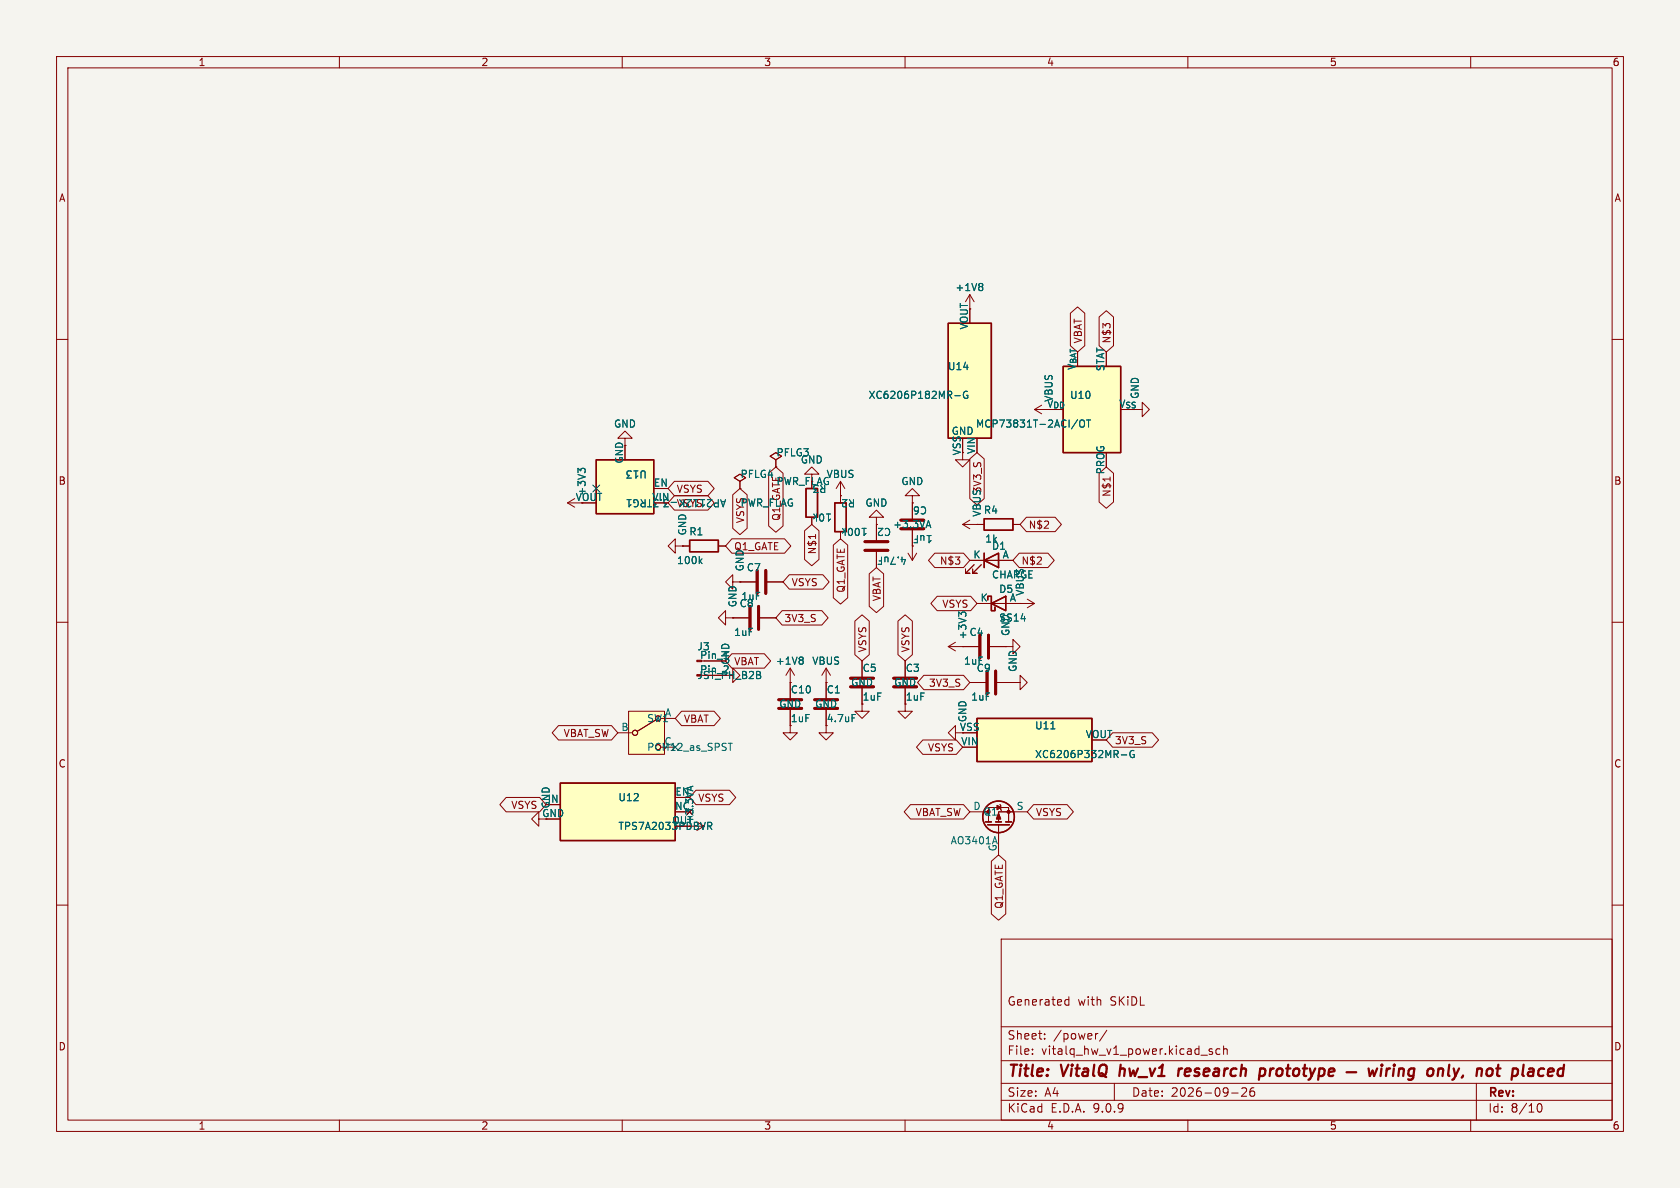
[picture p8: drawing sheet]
<svg xmlns="http://www.w3.org/2000/svg" width="297mm" height="210mm" viewBox="0 0 297 210" stroke-linecap="round" stroke-linejoin="round" font-family="sans-serif">
<path d="M0 0h297v210h-297z" fill="#f5f4ef" stroke="#f5f4ef" stroke-width=".18"/>
<g fill="none" stroke="#840000" stroke-width=".18">
<path d="M10 10h277v190h-277zM12 12h273v186h-273zM60 10v2M110 10v2M160 10v2M210 10v2M260 10v2M10 60h2M285 60h2M10 110h2M160 116.8v2.8M285 110h2"/>
<path d="M160 121.7v2.8M171.4 143.5h2.6M174.8 145.3v-2.6h3.5v2.6M176.3 142.4l.6 .3-.6 .4zM176.5 145.8v5.3M176.8 142.2l.1 .2v.7l.1 .2M181.6 143.5h-5.1v1.8M10 160h2M177 166h108v32h-108zM188.4 177.6h.6M188.4 176.8h.6M189 176.2v1.5"/>
<path d="M285 160h2M60 198v2M110 198v2M160 198v2M177 194.5h108M177 191.5h108M177 187.5h108M177 181.5h108M182.5 186.3v.1M182.5 185.5v.1M184.7 183.6v.1M184.7 182.8v.1"/>
<path d="M194.1 182.7l-.3 .1M195.7 182.1l-1.3 2M197 191.5v3M210 198v2M214.3 185.5l-.3-.1-.3 .2 .1 .2 .5 .2v.3h-.6M215.7 185.5l-.5-.1-.2 .3v.4l.1 .2h.6M216.3 185.5l.2-.1 .4 .1 .1 .9M216.3 184.9v1.5M217.7 193.2h1.2M219.5 192.4l.6-.1 .2 .1 .1 .3-.9 1.1h.9M221.7 192.3a.59 .59 0 0 0-.7 .6v.6l.1 .2 .4 .1 .2-.1 .1-.5-.1-.3h-.5l-.2 .3M260 198v2"/>
<path d="M261 191.5v6.5M271.7 195.7l.2-.5 .2-.1a.81 .81 0 0 1 .6 .6 .81 .81 0 0 1-.3 .8h-.4l-.3-.5"/>
</g>
<g fill="none" stroke="#840000" stroke-width=".4">
<path d="M198.1 188.2l-.2 2M208.4 188.9l-.1 1.3M209 188.9l-.4 .1-.2 .3M222.8 189l.2-.1 .6 .1 .1 .3-.1 .5a.66 .66 0 0 1-1 .3M222.8 188.9l-.2 2M238.1 189.5h1.7M241.9 188.9l.3 1.3 .5-.9 .2 .9 .6-1.3M244.2 188.9l-.1 1.3M244.3 188.2v.2M244.3 188.2l-.1 .1 .1 .1M244.3 188.2l.1 .1-.1 .1M245.2 188.9l-.2 1.3"/>
<path d="M245.8 188.9l-.4 .1-.3 .3M246.4 188.9l-.1 1.3M246.5 188.2v.2M246.5 188.2l-.1 .1 .1 .1M246.5 188.2l.1 .1-.1 .1M247.3 189.1a.49 .49 0 0 1 .9 .1l-.1 1M247.4 188.9l-.2 1.3M250 189a.66 .66 0 0 0-1 .3v.5l.1 .3 .2 .1 .6-.1M250 188.9l-.2 1.6a.6 .6 0 0 1-.9 .3M252.5 189.1a.52 .52 0 0 1 .5-.2 .52 .52 0 0 1 .4 .4l-.1 .5a.55 .55 0 0 1-.5 .4 .55 .55 0 0 1-.5-.4zM254.3 189.1a.49 .49 0 0 1 .8 .1l-.1 1M254.3 188.9l-.1 1.3"/>
<path d="M256.2 188.2l-.2 1.7 .3 .3M264.5 188.9h.8M264.9 188.2l-.2 1.7v.2l.4 .1M272.1 190.1l.2 .1 .5-.1M272.2 189l.2-.1 .6 .1"/>
</g>
<path d="M158 119.9h4.1M158 121.4h4.1" fill="none" stroke="#840000" stroke-width=".51"/>
<g fill="none" stroke="#840000" stroke-width=".25">
<path d="M174.2 145.3h1.1M174.6 145.8h3.8M176 145.3h1M177.8 145.3h1"/>
<circle cx="176.5" cy="144.4" r="2.79"/>
</g>
<g fill="#840000" stroke="#840000" stroke-width=".18">
<path d="M176.5 143.8l.4 1h-.8z"/>
<circle cx="178.3" cy="143.5" r=".25"/>
</g>
<path d="M175.9 147.9l.4 1.3" fill="none" stroke="#006464" stroke-width=".18"/>
<path d="M172.7 127h20.3v7.6h-20.3z" fill="#ffffc2"/>
<path d="M172.7 127h20.3v7.6h-20.3z" fill="none" stroke="#840000" stroke-width=".25"/>
<path d="M155.2 99.8h.6M163.8 92.9h.6M164.1 92l.5 1.3M185.8 128.8h.7M198.2 133.4h1M200.5 132.7a.59 .59 0 0 0-.8 .6 .59 .59 0 0 0 .8 .6v-.5h-.2" fill="none" stroke="#006464" stroke-width=".18"/>
<path d="M152.9 97.3h4.1M152.9 95.8h4.1M159.3 93.5h4M159.3 91.9h4" fill="none" stroke="#840000" stroke-width=".51"/>
<g fill="none" stroke="#840000" stroke-width=".18">
<path d="M154.9 91.4h1.3l-1.3-1.2-1.2 1.2h1.2v4.1M154.9 97.5v2.8M160.5 97.8l.8 1.3M161.3 96.5h.1M161.3 88.9v2.8M161.3 93.7v5.4M162.1 97.8l-.8 1.3M180.3 106.7h.1M180.3 106.7h2.6M181.6 105.9l1.3 .8M182.9 106.7l-1.3 .7M152.4 124.5v1.2h1.3l-1.3 1.3-1.3-1.3h1.3"/>
<path d="M160 124.5v1.2h1.3l-1.3 1.3-1.3-1.3h1.3"/>
</g>
<path d="M99.1 138.4h20.3v10.2h-20.3z" fill="#ffffc2"/>
<path d="M99.1 138.4h20.3v10.2h-20.3z" fill="none" stroke="#840000" stroke-width=".25"/>
<g fill="none" stroke="#840000" stroke-width=".18">
<path d="M170.2 92.7l1.2 .8M170.2 92.7h2.5M171.4 91.9l-1.2 .8M172.7 92.7h.1M130.8 102.9h2.8M135.6 102.9h2.8M139.7 118.1v5.3M139.7 118.1l-.8 1.3M139.7 118.1l.8 1.3M146 118.1v5.3M146 118.1l-.7 1.3M146 118.1l.8 1.3"/>
<path d="M170.2 114.3h2.8M175 114.3h2.8M139.7 120.7h.1M139.7 125.5v4h1.3l-1.3 1.3-1.3-1.3h1.3M146 125.5v4h1.3l-1.3 1.3-1.2-1.3h1.2M146 120.7h.1M168.9 129.5v-1.2l-1.3 1.2 1.3 1.3v-1.3h1.3M171.4 120.7h2.8M176.3 120.7h2.8M179.1 120.7h1.2v-1.3l1.3 1.3-1.3 1.2v-1.2M179.1 120.7h.1M96.5 142.2h2.6"/>
</g>
<path d="M141.8 116.1l.2 .3-.2 .3 .2 .2v.3l-.2 .2M150.6 126.3h.6M125.1 145.4h.5l.2 .2-.1 .4h-.6M125.4 146l.4 .6" fill="none" stroke="#006464" stroke-width=".18"/>
<path d="M133.9 100.8v4.1M135.4 100.8v4.1M173.2 112.3v4M174.5 118.6v4.1M174.8 112.3v4M176 118.6v4.1M137.7 123.7h4M137.7 125.2h4M144 123.7h4.1M144 125.2h4.1" fill="none" stroke="#840000" stroke-width=".51"/>
<path d="M167.6 57.2h7.7v20.3h-7.7z" fill="#ffffc2"/>
<path d="M167.6 57.2h7.7v20.3h-7.7zM174 91.7h5.1v2h-5.1zM174 99.1l2.5-1.3v2.5zM174 97.8v2.5" fill="none" stroke="#840000" stroke-width=".25"/>
<path d="M173.5 50.1l.2 .3-.2 .3 .2 .2v.2l-.2 .3M168.8 69.9h1M171 69.2a.59 .59 0 0 0-.7 .6 .59 .59 0 0 0 .7 .6l.1-.5h-.2" fill="none" stroke="#006464" stroke-width=".18"/>
<path d="M171.4 52.1l-.7 1.2M171.4 52.1l.8 1.2M171.4 52.1v2.5M161.3 87.6h1.3l-1.3-1.2-1.3 1.2h1.3v1.3M170.2 80v1.3h1.2l-1.2 1.3-1.3-1.3h1.3M171.4 99.1h7.7M172.2 99.8l-1.5 1.5h.7h-.7v-.7M172.7 92.7h1.3M173.5 99.8l-1.5 1.5h.7h-.7v-.7M179.1 92.7h1.2M152.4 116.8v2.8M152.4 121.7v2.8" fill="none" stroke="#840000" stroke-width=".18"/>
<path d="M150.4 119.9h4M150.4 121.4h4" fill="none" stroke="#840000" stroke-width=".51"/>
<path d="M188 64.8h10.1v15.2h-10.1z" fill="#ffffc2"/>
<path d="M188 64.8h10.1v15.2h-10.1zM147.6 88.9h2v5.1h-2zM174.6 106v-.6h.7v2.6h.6v-.7M175.3 106.7l2.5-1.3v2.6z" fill="none" stroke="#840000" stroke-width=".25"/>
<path d="M190.5 74.2l-1.1 1.6M190.9 74.4l.3-.2a.43 .43 0 0 1 .5 .5v.4a.42 .42 0 0 1-.4 .4 .42 .42 0 0 1-.4-.4zM192.1 74.2h.7M192.4 74.2v1.3M148.9 93.4l.4 .5M149.4 93.8l-.5 .4M128.7 118.1v.1M170 108.6l-.5-.4v.8M170.1 108.3l-.1 .1M170.6 108.3l.2 .1" fill="none" stroke="#006464" stroke-width=".18"/>
<g fill="none" stroke="#840000" stroke-width=".18">
<path d="M182.9 72.4l1.2 .8M182.9 72.4h2.5M184.1 71.6l-1.2 .8M200.7 72.4h1.2v-1.3l1.3 1.3-1.3 1.3v-1.3M130.8 85.1l1-.6-1-.7-1 .7 1 .6v1.3M130.8 86.4h.1M143.5 83.8h1.3l-1.3-1.2-1.3 1.2h1.3v1.3M148.6 85.1l-.8 1.3M148.6 85.1l.8 1.3M148.6 85.1v2.5M148.6 94v1.3M124.5 116.8h3.8"/>
<path d="M124.5 119.4h3.8M129.5 102.9v-1.3l-1.2 1.3 1.2 1.2v-1.2h1.3M129.5 109.2h2.8M130.8 102.9h.1M134.4 109.2h2.8M167.6 114.3l1.3 .8M167.6 114.3h2.6M168.9 113.5l-1.3 .8M170.2 114.3h.1M172.7 106.7h7.6M177.8 114.3h1.3v-1.3l1.2 1.3-1.2 1.3v-1.3M177.8 114.3h.1"/>
</g>
<path d="M123.2 116.7h.9v.3h-.9z" fill="#840000" stroke="#840000" stroke-width=".18"/>
<path d="M132.6 107.2v4.1M134.1 107.2v4.1" fill="none" stroke="#840000" stroke-width=".51"/>
<path d="M105.4 81.3h10.2v9.5h-10.2z" fill="#ffffc2"/>
<path d="M105.4 81.3h10.2v9.5h-10.2zM121.9 95.5h5.1v2h-5.1zM142.5 86.4h2v5h-2z" fill="none" stroke="#840000" stroke-width=".25"/>
<path d="M102.7 83.2l-.5-.4v.8M102.7 83l.2-.2h.3l.2 .2M110.8 88.3h.8M111.2 88.3v1.3l.4-.4M112.3 88.9h-.2v-.5a.6 .6 0 0 1 .8 .5 .6 .6 0 0 1-.7 .7l-.1-.1M123.7 99.2l.4 .4M124.1 98.8l-.5 .5M122.5 139l-1.3 .4" fill="none" stroke="#006464" stroke-width=".18"/>
<g fill="none" stroke="#840000" stroke-width=".18">
<path d="M110.5 77.5h1.3l-1.3-1.3-1.3 1.3h1.3v1.2M100.3 88.9l1.3 .8M100.3 88.9h2.6M101.6 88.1l-1.3 .8M119.4 96.5v-1.2l-1.3 1.2 1.3 1.3v-1.3h1.2M120.6 96.5h.1M120.6 96.5h1.3M127 96.5h1.3M137.2 81.3l1-.7-1-.6-1.1 .6 1.1 .7v1.3M137.2 82.6h.1M143.5 91.4v1.3M128.3 109.2v-1.2l-1.3 1.2 1.3 1.3v-1.3h1.2"/>
<path d="M128.3 119.4h1.2v-1.3l1.3 1.3-1.3 1.3v-1.3M129.5 109.2h.1M95.2 144.8v-1.3l-1.2 1.3 1.2 1.3v-1.3h1.3"/>
</g>
<path d="M111.1 125.7h6.4v7.7h-6.4z" fill="#ffffc2"/>
<g fill="none" stroke="#840000" stroke-width=".18">
<path d="M189.2 55.4l1.3-1.1 1.3 1.1v5.7l-1.3 1.1-1.3-1.1zM194.3 56l1.3-1.1 1.3 1.1v5.1l-1.3 1.1-1.3-1.1zM119.2 87.6h6l1.1 1.3-1.1 1.3h-6l-1.1-1.3zM119.2 85.1h6l1.1 1.3-1.1 1.2h-6l-1.1-1.2zM120.6 96.5h.1M120.6 96.5h1.3M127 96.5h1.3M129.4 95.2h9.3l1.1 1.3-1.1 1.3h-9.3l-1.1-1.3zM129.5 87.5l1.3-1.1 1.3 1.1v5.9l-1.3 1.1-1.3-1.1zM130.8 86.4h.1M135.9 83.7l1.3-1.1 1.2 1.1v9.3l-1.2 1.1-1.3-1.1zM137.2 82.6h.1"/>
<path d="M142.2 93.8l1.3-1.1 1.3 1.1v5.1l-1.3 1.1-1.3-1.1zM143.5 91.4v1.3M144.2 94.5v.7M147.3 96.4l1.3-1.1 1.3 1.1v9.3l-1.3 1.1-1.3-1.1zM148.6 94v1.3M154.9 92.7v2.8M154.9 97.5v2.8M161.3 96.5h.1M161.3 88.9v2.8M161.3 93.7v2.8M165.3 97.8h5l1.1 1.3-1.1 1.2h-5l-1.2-1.2zM171.4 81.1l1.3-1.1 1.3 1.1v7l-1.3 1.2-1.3-1.2z"/>
<path d="M171.4 99.1h2.6M172.7 92.7h.1M172.7 92.7h1.3M176.5 99.1h2.6M179.1 92.7h1.2M180.2 97.8h5.1l1.1 1.3-1.1 1.2h-5.1l-1.1-1.2zM181.5 91.4h5l1.1 1.3-1.1 1.3h-5l-1.2-1.3zM194.3 83.7l1.3-1.1 1.3 1.1v5l-1.3 1.2-1.3-1.2zM196.3 84.3v.7M124.5 116.8h3.8M124.5 119.4h3.8M129.4 115.6h5.7l1.1 1.2-1.1 1.3h-5.7l-1.1-1.3z"/>
<path d="M129.5 109.2h.1M129.5 109.2h2.8M130.8 102.9h.1M130.8 102.9h2.8M134.4 109.2h2.8M135.6 102.9h2.8M138.3 107.9h7l1.1 1.3-1.1 1.3h-7l-1.1-1.3zM139.5 101.6h6l1.1 1.3-1.1 1.2h-6l-1.1-1.2zM151.1 109.8l1.3-1.1 1.3 1.1v5.9l-1.3 1.1-1.3-1.1zM152.4 116.8v2.8M153.7 101.4l1.2-1.1 1.3 1.1v5.8l-1.3 1.1-1.2-1.1zM158.7 109.8l1.3-1.1 1.3 1.1v5.9l-1.3 1.1-1.3-1.1z"/>
<path d="M160 116.8v2.8M163.3 119.4h7l1.1 1.3-1.1 1.2h-7l-1.1-1.2zM165.7 105.4h5.9l1.1 1.3-1.1 1.3h-5.9l-1.1-1.3zM170.2 114.3h.1M170.2 114.3h2.8M172.7 106.7h2.6M175 114.3h2.8M177.8 114.3h.1M177.8 106.7h2.5M180.3 106.7h.1M98.7 128.3h9.4l1.1 1.2-1.1 1.3h-9.4l-1.1-1.3zM109.2 129.5h2.6"/>
<path d="M111.1 125.7h6.4v7.7h-6.4zM116 127.3l-3.4 2M116.8 127h2.6M120.5 125.7h5.7l1.2 1.3-1.2 1.3h-5.7l-1.1-1.3zM123 139.7h6l1.1 1.3-1.1 1.2h-6l-1.1-1.2zM139.7 120.7h.1M139.7 120.7v2.7M139.7 125.5v2.8M146 120.7h.1M146 120.7v2.7M146 125.5v2.8M152.4 121.7v2.8"/>
<path d="M160 121.7v2.8M163.1 130.8h6l1.1 1.3-1.1 1.3h-6l-1.1-1.3zM171.4 120.7h2.8M176.3 120.7h2.8M179.1 120.7h.1M196.7 129.5h7l1.1 1.3-1.1 1.3h-7l-1.1-1.3zM89.5 141h5.9l1.1 1.2-1.1 1.3h-5.9l-1.1-1.3zM96.5 142.2h2.6M161 142.2h9.3l1.1 1.3-1.1 1.3h-9.3l-1.2-1.3zM175.3 152.2l1.2-1.1 1.3 1.1v9.4l-1.3 1.1-1.2-1.1zM182.7 142.2h6l1.1 1.3-1.1 1.3h-6l-1.1-1.3z"/>
<circle cx="112.3" cy="129.5" r=".46"/>
</g>
<g fill="none" stroke="#006464" stroke-width=".18">
<path d="M173.5 50.1l.2 .3-.2 .3 .2 .2v.2l-.2 .3M168.8 69.9h1M171 69.2a.59 .59 0 0 0-.7 .6 .59 .59 0 0 0 .7 .6l.1-.5h-.2M190.5 74.2l-1.1 1.6M190.9 74.4l.3-.2a.43 .43 0 0 1 .5 .5v.4a.42 .42 0 0 1-.4 .4 .42 .42 0 0 1-.4-.4zM192.1 74.2h.7M192.4 74.2v1.3M102.7 83.2l-.5-.4v.8M102.7 83l.2-.2h.3l.2 .2M110.8 88.3h.8M111.2 88.3v1.3l.4-.4M112.3 88.9h-.2v-.5a.6 .6 0 0 1 .8 .5 .6 .6 0 0 1-.7 .7l-.1-.1"/>
<path d="M123.7 99.2l.4 .4M124.1 98.8l-.5 .5M148.9 93.4l.4 .5M149.4 93.8l-.5 .4M155.2 99.8h.6M163.8 92.9h.6M164.1 92l.5 1.3M128.7 118.1v.1M141.8 116.1l.2 .3-.2 .3 .2 .2v.3l-.2 .2M170 108.6l-.5-.4v.8M170.1 108.3l-.1 .1M170.6 108.3l.2 .1"/>
<path d="M122.5 139l-1.3 .4M128.7 131.4h.8M150.6 126.3h.6M185.8 128.8h.7M198.2 133.4h1M200.5 132.7a.59 .59 0 0 0-.8 .6 .59 .59 0 0 0 .8 .6v-.5h-.2M125.1 145.4h.5l.2 .2-.1 .4h-.6M125.4 146l.4 .6"/>
</g>
<path d="M104.8 85.8l1.2 1.2M106 85.8l-1.2 1.2" fill="none" stroke="#000084" stroke-width=".18"/>
<g font-size="2.8" fill="#840000">
<text x="178" y="190.9">Title:</text>
<text x="187.7" y="190.9">VitalQ</text>
<text x="198.7" y="190.9">hw_v1</text>
<text x="209.9" y="190.9">research</text>
<text x="225.1" y="190.9">prototype</text>
<text x="257.2" y="190.9">only,</text>
<text x="266.7" y="190.9">not</text>
<text x="273.8" y="190.9">placed</text>
</g>
<g font-size="2.1" fill="#840000">
<text x="178" y="178">Generated</text>
<text x="190.5" y="178">with</text>
<text x="196.3" y="178">SKiDL</text>
<text x="178" y="184">Sheet:</text>
<text x="186.2" y="184">/power/</text>
<text x="178" y="186.7">File:</text>
<text x="184.1" y="186.7">vitalq_hw_v1_power.kicad_sch</text>
<text x="178" y="196.9">KiCad</text>
<text x="178" y="194.1">Size:</text>
<text x="184.7" y="194.1">A4</text>
<text x="185.7" y="196.9">E.D.A.</text>
<text x="193.3" y="196.9">9.0.9</text>
<text x="200" y="194.1">Date:</text>
<text x="207" y="194.1">2026-09-26</text>
<text x="263" y="194.3">Rev:</text>
<text x="263" y="196.9">Id:</text>
<text x="267.1" y="196.9">8/10</text>
</g>
<g font-size="1.8" fill="#840000">
<text x="35" y="11.9">1</text>
<text x="85" y="11.9">2</text>
<text x="135" y="11.9">3</text>
<text x="185" y="11.9">4</text>
<text x="235" y="11.9">5</text>
<text x="285" y="11.9">6</text>
<text x="10.3" y="35.9">A</text>
<text x="285.3" y="35.9">A</text>
<text x="191.5" y="60.8" transform="rotate(-90 191.5 60.8)">VBAT</text>
<text x="196.5" y="60.8" transform="rotate(-90 196.5 60.8)">N$3</text>
<text x="110.2" y="82" transform="rotate(-90 110.2 82)">GND</text>
<text x="10.3" y="85.9">B</text>
<text x="101.7" y="88.6">VOUT</text>
<text x="119.5" y="87.3">VSYS</text>
<text x="146.2" y="85.5" transform="rotate(-180 146.2 85.5)">R3</text>
<text x="151.3" y="88" transform="rotate(-180 151.3 88)">R2</text>
<text x="164" y="89.3" transform="rotate(-180 164 89.3)">C6</text>
<text x="196.5" y="87.9" transform="rotate(-90 196.5 87.9)">N$1</text>
<text x="285.3" y="85.9">B</text>
<text x="173.6" y="91.5" transform="rotate(-90 173.6 91.5)">VBUS3V3_S</text>
<text x="181.8" y="93.7">N$2</text>
<text x="129.7" y="97.5">Q1_GATE</text>
<text x="144.5" y="98.1" transform="rotate(-90 144.5 98.1)">N$1</text>
<text x="166.1" y="100">N$3</text>
<text x="139.9" y="103.8">VSYS</text>
<text x="149.5" y="104.9" transform="rotate(-90 149.5 104.9)">Q1_GATE</text>
<text x="155.9" y="106.4" transform="rotate(-90 155.9 106.4)">VBAT</text>
<text x="138.6" y="110.2">3V3_S</text>
<text x="129.7" y="117.8">VBAT</text>
<text x="153.4" y="115.4" transform="rotate(-90 153.4 115.4)">VSYS</text>
<text x="161" y="115.4" transform="rotate(-90 161 115.4)">VSYS</text>
<text x="152.4" y="124.1">1uF</text>
<text x="160" y="124.1">1uF</text>
<text x="164.1" y="121.6">3V3_S</text>
<text x="99.5" y="130.5">VBAT_SW</text>
<text x="120.8" y="128">VBAT</text>
<text x="169.6" y="129.3">VSS</text>
<text x="197" y="131.8">3V3_S</text>
<text x="10.3" y="135.9">C</text>
<text x="164" y="133">VSYS</text>
<text x="285.3" y="135.9">C</text>
<text x="90.3" y="143.2">VSYS</text>
<text x="123.3" y="141.9">VSYS</text>
<text x="95.8" y="144.5">GND</text>
<text x="118.7" y="145.8">OUT</text>
<text x="161.8" y="144.5">VBAT_SW</text>
<text x="183" y="144.5">VSYS</text>
<text x="177.5" y="160.7" transform="rotate(-90 177.5 160.7)">Q1_GATE</text>
<text x="10.3" y="185.9">D</text>
<text x="285.3" y="185.9">D</text>
<text x="35" y="199.9">1</text>
<text x="85" y="199.9">2</text>
<text x="135" y="199.9">3</text>
<text x="185" y="199.9">4</text>
<text x="235" y="199.9">5</text>
<text x="285" y="199.9">6</text>
</g>
<g font-size="1.8" fill="#006464">
<text x="168.8" y="51.7">+1V8</text>
<text x="171.2" y="58.3" transform="rotate(-90 171.2 58.3)">VOUT</text>
<text x="167.5" y="65.6">U14</text>
<text x="190.2" y="65.5" transform="rotate(-90 190.2 65.5)">V_{BAT}</text>
<text x="195.3" y="65.7" transform="rotate(-90 195.3 65.7)">STAT</text>
<text x="153.5" y="70.7">XC6206P182MR-G</text>
<text x="186.3" y="71.1" transform="rotate(-90 186.3 71.1)">VBUS</text>
<text x="189.1" y="70.7">U10</text>
<text x="201.5" y="70.6" transform="rotate(-90 201.5 70.6)">GND</text>
<text x="108.5" y="75.8">GND</text>
<text x="168.1" y="77.1">GND</text>
<text x="172.4" y="75.8">MCP73831T-2ACI/OT</text>
<text x="185" y="72.1">V_{DD}</text>
<text x="197.8" y="72.1">V_{SS}</text>
<text x="114.5" y="83" transform="rotate(-180 114.5 83)">U13</text>
<text x="137.2" y="80.9">PFLG3</text>
<text x="141.5" y="82.1">GND</text>
<text x="169.9" y="80.6" transform="rotate(-90 169.9 80.6)">VSS</text>
<text x="172.5" y="80.4" transform="rotate(-90 172.5 80.4)">VIN</text>
<text x="195.3" y="84" transform="rotate(-90 195.3 84)">PROG</text>
<text x="103.7" y="87.7" transform="rotate(-90 103.7 87.7)">+3V3</text>
<text x="115.2" y="88.6">VIN</text>
<text x="115.5" y="86.1">EN</text>
<text x="119.5" y="89.9">VSYS</text>
<text x="128.5" y="88" transform="rotate(-180 128.5 88)">AP2112K-3.3TRG1</text>
<text x="130.8" y="89.8">PWR_FLAG</text>
<text x="130.8" y="84.7">PFLG4</text>
<text x="137.2" y="86">PWR_FLAG</text>
<text x="146" y="84.7">VBUS</text>
<text x="152.9" y="89.8">GND</text>
<text x="159.3" y="86">GND</text>
<text x="121.5" y="94.7" transform="rotate(-90 121.5 94.7)">GND</text>
<text x="121.8" y="94.8">R1</text>
<text x="131.8" y="92.6" transform="rotate(-90 131.8 92.6)">VSYS</text>
<text x="138.1" y="92.2" transform="rotate(-90 138.1 92.2)">Q1_GATE</text>
<text x="147.2" y="90.6" transform="rotate(-180 147.2 90.6)">10k</text>
<text x="153.5" y="93.1" transform="rotate(-180 153.5 93.1)">100k</text>
<text x="157.6" y="93.1" transform="rotate(-180 157.6 93.1)">C2</text>
<text x="157.8" y="93.6">+3.3VA</text>
<text x="164.9" y="94.4" transform="rotate(-180 164.9 94.4)">1uF</text>
<text x="173.6" y="91.5" transform="rotate(-90 173.6 91.5)">VBUS</text>
<text x="173.8" y="91">R4</text>
<text x="119.6" y="99.9">100k</text>
<text x="131.7" y="101.1" transform="rotate(-90 131.7 101.1)">GND</text>
<text x="131.9" y="101.2">C7</text>
<text x="160.4" y="98.2" transform="rotate(-180 160.4 98.2)">4.7uF</text>
<text x="172" y="98.8">K</text>
<text x="174.1" y="96.1">1k</text>
<text x="175.3" y="97.4">D1</text>
<text x="177.2" y="98.8">A</text>
<text x="180.5" y="100">N$2</text>
<text x="130.4" y="107.4" transform="rotate(-90 130.4 107.4)">GND</text>
<text x="130.7" y="107.5">C8</text>
<text x="131" y="106.3">1uF</text>
<text x="166.5" y="107.6">VSYS</text>
<text x="173.3" y="106.4">K</text>
<text x="175.3" y="102.5">CHARGE</text>
<text x="176.5" y="105">D5</text>
<text x="178.4" y="106.4">A</text>
<text x="181.2" y="105.4" transform="rotate(-90 181.2 105.4)">VBUS</text>
<text x="129.7" y="112.6">1uF</text>
<text x="171" y="113.1" transform="rotate(-90 171 113.1)">+3V3</text>
<text x="171.3" y="112.6">C4</text>
<text x="176.5" y="110.1">SS14</text>
<text x="178.7" y="112.5" transform="rotate(-90 178.7 112.5)">GND</text>
<text x="123.2" y="115.2">J3</text>
<text x="123.7" y="116.6">Pin_1</text>
<text x="123.7" y="119.1">Pin_2</text>
<text x="129.1" y="117.6" transform="rotate(-90 129.1 117.6)">GND</text>
<text x="137.1" y="117.7">+1V8</text>
<text x="143.5" y="117.7">VBUS</text>
<text x="152.4" y="119">C5</text>
<text x="160" y="119">C3</text>
<text x="170.3" y="117.7">1uF</text>
<text x="172.6" y="119">C9</text>
<text x="179.9" y="118.9" transform="rotate(-90 179.9 118.9)">GND</text>
<text x="123.2" y="120.2">JST_PH_B2B</text>
<text x="137.7" y="125.3">GND</text>
<text x="139.7" y="122.8">C10</text>
<text x="144" y="125.3">GND</text>
<text x="146.1" y="122.8">C1</text>
<text x="150.4" y="121.5">GND</text>
<text x="158" y="121.5">GND</text>
<text x="171.6" y="124.1">1uF</text>
<text x="109.8" y="129.3">B</text>
<text x="114.3" y="127.9">SW1</text>
<text x="117.4" y="131.8">C</text>
<text x="117.5" y="126.7">A</text>
<text x="139.7" y="127.9">1uF</text>
<text x="146.1" y="127.9">4.7uF</text>
<text x="169.8" y="131.8">VIN</text>
<text x="171" y="127.8" transform="rotate(-90 171 127.8)">GND</text>
<text x="182.9" y="129.1">U11</text>
<text x="191.8" y="130.6">VOUT</text>
<text x="182.9" y="134.2">XC6206P332MR-G</text>
<text x="96.7" y="142">IN</text>
<text x="97.4" y="143" transform="rotate(-90 97.4 143)">GND</text>
<text x="109.2" y="141.8">U12</text>
<text x="119.2" y="143.3">NC</text>
<text x="119.3" y="140.7">EN</text>
<text x="172" y="143.3">D</text>
<text x="179.6" y="143.3">S</text>
<text x="109.2" y="146.9">TPS7A2033PDBVR</text>
<text x="122.8" y="145.7" transform="rotate(-90 122.8 145.7)">+3.3VA</text>
<text x="168" y="149.5">AO3401A</text>
<text x="173.8" y="144.4">Q1</text>
<text x="176.3" y="150.6" transform="rotate(-90 176.3 150.6)">G</text>
</g>
<text font-size="1.8" fill="#000084" x="114.3" y="132.9">PCM12_as_SPST</text>
</svg>
